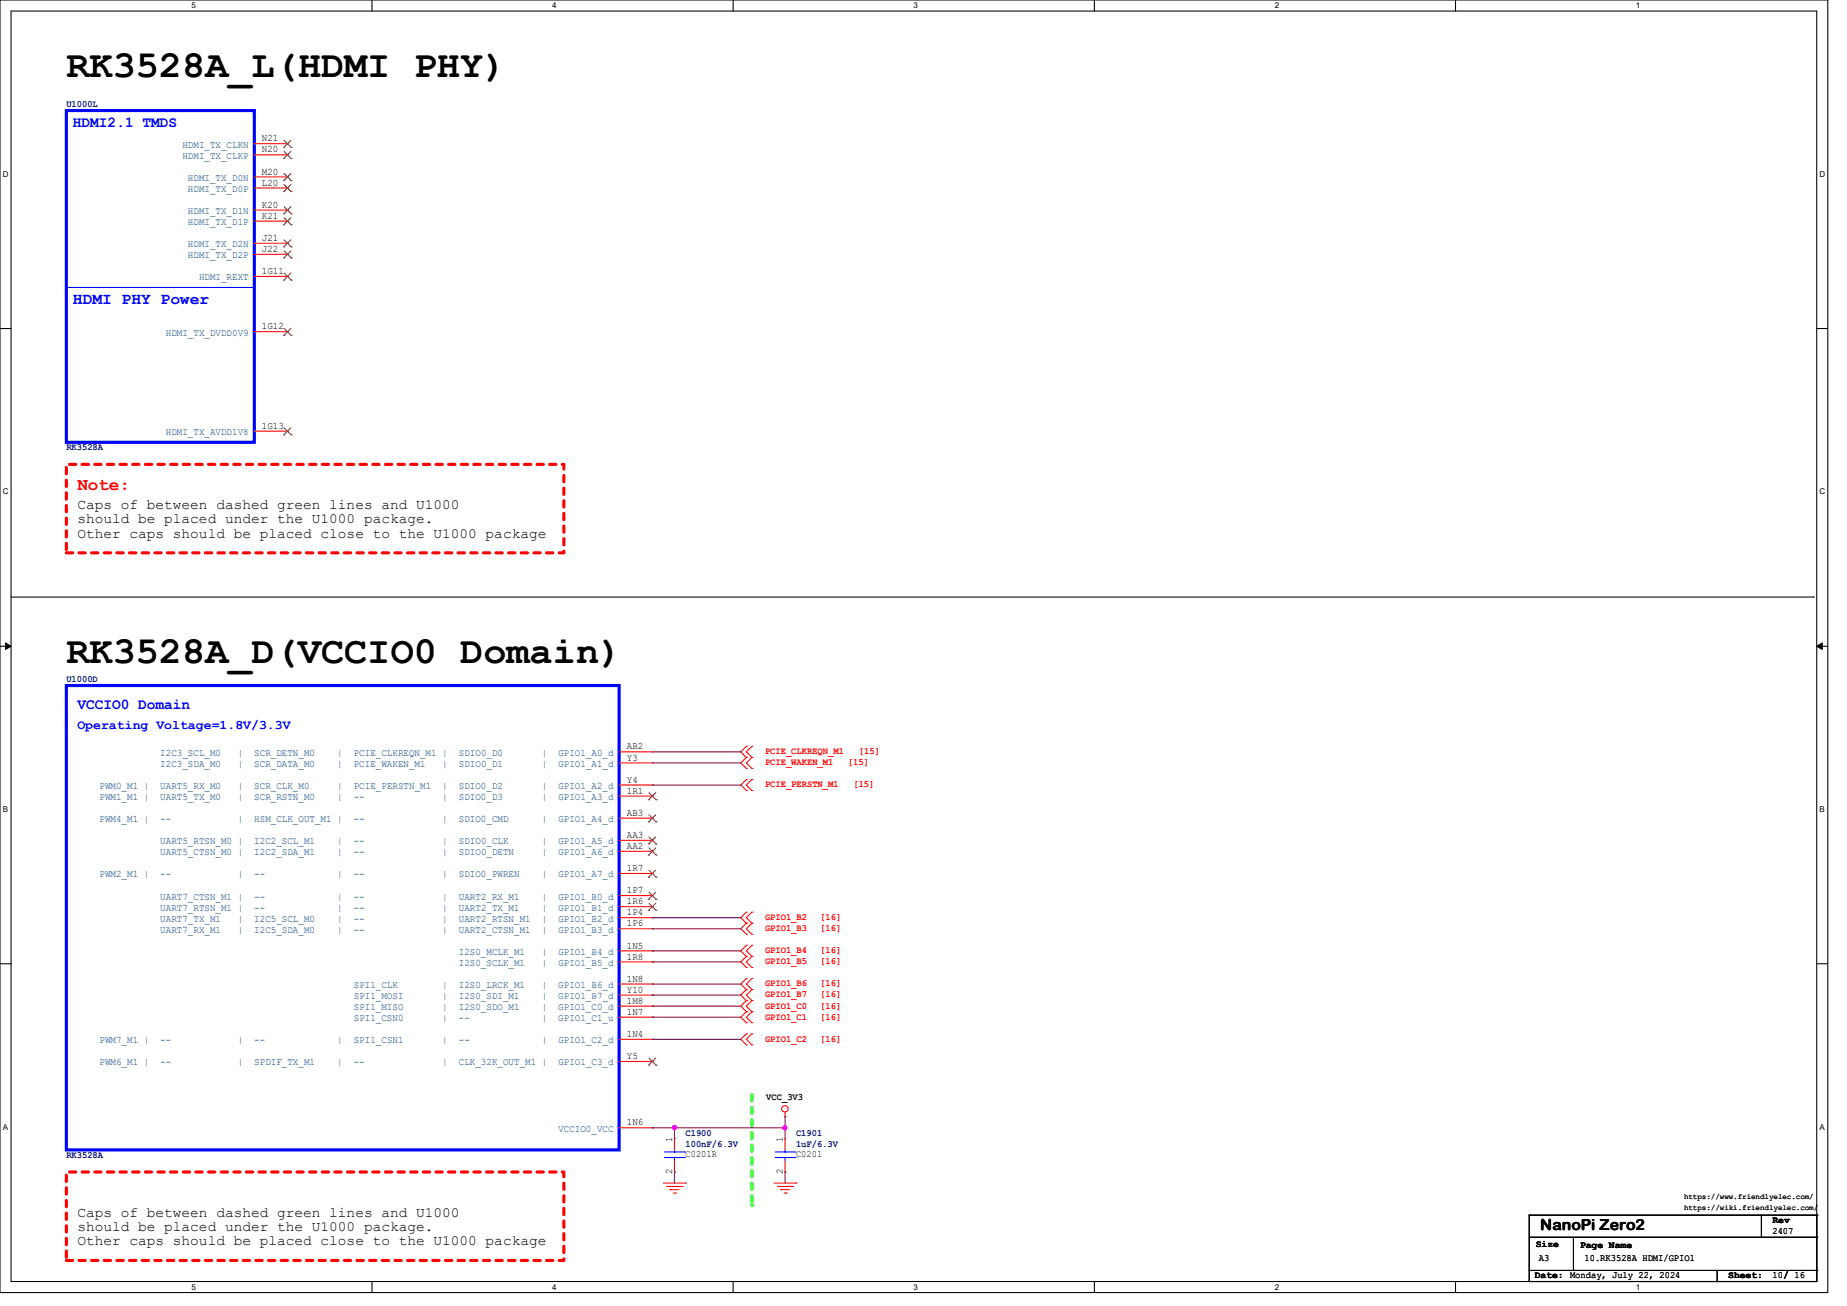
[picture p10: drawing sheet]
<svg xmlns="http://www.w3.org/2000/svg" width="297mm" height="210mm" viewBox="0 0 297 210" stroke-linecap="round" stroke-linejoin="round" font-family="sans-serif">
<path d="M0 0h293.9v207.9h-293.9zM1.8 1.8h290.3v204.3h-290.3z" fill="none" stroke="#000" stroke-width=".17"/>
<g fill="#fff">
<path d="M30.8 .2h.7v1.4h-.7z"/>
<path d="M30.8 206.2h.7v1.4h-.7z"/>
</g>
<path d="M59.8 0v1.8M59.8 206.1v1.8" fill="none" stroke="#000" stroke-width=".17"/>
<g fill="#fff">
<path d="M88.8 .2h.7v1.4h-.7z"/>
<path d="M88.8 206.2h.7v1.4h-.7z"/>
</g>
<path d="M117.9 0v1.8M117.9 206.1v1.8" fill="none" stroke="#000" stroke-width=".17"/>
<g fill="#fff">
<path d="M146.9 .2h.7v1.4h-.7z"/>
<path d="M146.9 206.2h.7v1.4h-.7z"/>
</g>
<path d="M176 0v1.8M176 206.1v1.8" fill="none" stroke="#000" stroke-width=".17"/>
<g fill="#fff">
<path d="M205 .2h.7v1.4h-.7z"/>
<path d="M205 206.2h.7v1.4h-.7z"/>
</g>
<path d="M234.1 0v1.8M234.1 206.1v1.8" fill="none" stroke="#000" stroke-width=".17"/>
<g fill="#fff">
<path d="M263.1 .2h.6v1.4h-.6z"/>
<path d="M263.1 206.2h.6v1.4h-.6z"/>
<path d="M.5 27.3h.9v1.4h-.9z"/>
<path d="M292.6 27.3h.9v1.4h-.9z"/>
<path d="M.5 78.4h.9v1.4h-.9z"/>
<path d="M292.6 78.4h.9v1.4h-.9z"/>
</g>
<path d="M0 52.8h1.8M292.1 52.8h1.8" fill="none" stroke="#000" stroke-width=".17"/>
<g fill="#fff">
<path d="M.5 129.5h.8v1.4h-.8z"/>
<path d="M292.6 129.5h.8v1.4h-.8z"/>
</g>
<path d="M0 103.9h1.8M292.1 103.9h1.8" fill="none" stroke="#000" stroke-width=".17"/>
<path d="M.9 103.4l.9 .5-.9 .5zM292.1 103.9l.9-.5v1z" fill="#000" stroke="#000" stroke-width=".16"/>
<g fill="#fff">
<path d="M.5 180.5h.8v1.4h-.8z"/>
<path d="M292.6 180.5h.8v1.4h-.8z"/>
</g>
<path d="M0 155h1.8M292.1 155h1.8" fill="none" stroke="#000" stroke-width=".17"/>
<path d="M10.7 188.5h80v14.2h-80z" fill="none" stroke="#f00" stroke-width=".51" stroke-dasharray="1 1"/>
<path d="M120.9 176v17.8" fill="none" stroke="#01ff00" stroke-width=".51" stroke-dasharray="1 1"/>
<circle cx="120.9" cy="193.8" r=".25" fill="#01ff00" stroke-dasharray="1 1"/>
<path d="M10.7 74.7h80v14.2h-80z" fill="none" stroke="#f00" stroke-width=".51" stroke-dasharray="1 1"/>
<g fill="none" stroke="#000" stroke-width=".17">
<path d="M1.8 96h289.8M291.6 96h.1M245.9 195.4h.1M245.9 199h46.2M245.9 195.4v10.7M245.9 195.4h46.2M253 199v5.3M283.3 199h.1M283.3 195.4v3.6M292.1 199h.1M292.1 195.4h.1M292.1 195.4v10.7h-46.2"/>
<path d="M245.9 206.1h.1M245.9 204.3h46.2M253 204.3h.1M256.6 204.3h.1M276.1 206.1h.1M276.1 204.3v1.8M292.1 204.3h.1"/>
</g>
<g fill="none" stroke="#f00" stroke-width=".17">
<path d="M40.9 23.1h5.3M40.9 24.9h5.3M40.9 28.4h5.3M40.9 30.2h5.3M40.9 33.8h5.3M40.9 35.6h5.3M40.9 39.1h5.3M46.2 23.1h.1M46.2 24.9h.1M46.2 28.4h.1M46.2 30.2h.1M46.2 33.8h.1"/>
<path d="M46.2 35.6h.1M46.2 39.1h.1M40.9 40.9h5.3M40.9 44.4h5.3M40.9 53.3h5.3M46.2 40.9h.1M46.2 44.4h.1M46.2 53.3h.1M40.9 69.3h5.3M46.2 69.3h.1M99.6 120.9h5.3M99.6 122.7h5.3"/>
<path d="M99.6 126.2h5.3M99.6 128h5.3M99.6 131.6h5.3M99.6 135.1h5.3M99.6 136.9h5.3M104.9 120.9h.1M104.9 122.7h.1M104.9 126.2h.1M104.9 128h.1M104.9 131.6h.1M104.9 135.1h.1M104.9 136.9h.1"/>
<path d="M120 120h.1M120 121.8h.1M120 123.6h.1M120 125.3h.1M120 127.1h.1M120 120l-.9 .9 .9 .9M120 121.8l-.9 .9 .9 .9M120 125.3l-.9 .9 .9 .9M120.9 121.8h.1M120.9 120h.1M120.9 123.6h.1M120.9 127.1h.1"/>
<path d="M120.9 125.3h.1M120.9 120l-.9 .9 .9 .9M120.9 121.8l-.9 .9 .9 .9M120.9 125.3l-.9 .9 .9 .9M99.6 140.5h5.3M99.6 144h5.3M99.6 145.8h5.3M99.6 147.6h5.3M99.6 149.4h5.3M99.6 152.9h5.3M99.6 154.7h5.3M99.6 158.2h5.3"/>
<path d="M104.9 140.5h.1M104.9 144h.1M104.9 145.8h.1M104.9 147.6h.1M104.9 149.4h.1M104.9 152.9h.1M104.9 154.7h.1M104.9 158.2h.1M120 157.4h.1M120 159.1h.1M120 146.7h.1M120 148.5h.1"/>
<path d="M120 150.2h.1M120 152h.1M120 153.8h.1M120 155.6h.1M120 157.4l-.9 .8 .9 .9M120 159.1l-.9 .9 .9 .9M120 146.7l-.9 .9 .9 .9M120 148.5l-.9 .9 .9 .8M120 152l-.9 .9 .9 .9M120 153.8l-.9 .9 .9 .9M120.9 159.1h.1M120.9 157.4h.1"/>
<path d="M120.9 148.5h.1M120.9 146.7h.1M120.9 150.2h.1M120.9 153.8h.1M120.9 152h.1M120.9 155.6h.1M120.9 157.4l-.9 .8 .9 .9M120.9 159.1l-.9 .9 .9 .9M120.9 146.7l-.9 .9 .9 .9M120.9 148.5l-.9 .9 .9 .8M120.9 152l-.9 .9 .9 .9M120.9 153.8l-.9 .9 .9 .9"/>
<path d="M99.6 160h5.3M99.6 161.8h5.3M99.6 163.6h5.3M99.6 167.1h5.3M99.6 170.7h5.3M104.9 160h.1M104.9 161.8h.1M104.9 163.6h.1M104.9 167.1h.1M104.9 170.7h.1M120 160.9h.1M120 162.7h.1"/>
<path d="M120 164.5h.1M120 166.2h.1M120 168h.1M120 160.9l-.9 .9 .9 .9M120 162.7l-.9 .9 .9 .9M120 166.2l-.9 .9 .9 .9M120.9 160.9h.1M120.9 162.7h.1M120.9 164.5h.1M120.9 168h.1M120.9 166.2h.1M120.9 160.9l-.9 .9 .9 .9"/>
<path d="M120.9 162.7l-.9 .9 .9 .9M120.9 166.2l-.9 .9 .9 .9M126.2 179.6h.1M126.2 178.9v.7M99.6 181.4h5.3M104.9 181.4h.1M106.7 190.2h3.5M107.2 190.8h2.5M107.7 191.3h.1M107.7 191.3h1.5M108.3 191.9h.3M108.5 183.1h.1"/>
<path d="M108.5 188.5h.1M108.5 183.1v1.8M108.5 186.7v1.8M108.6 191.9h.1M109.7 190.8h.1M110.2 190.2h.1M124.5 190.2h3.5M125 190.8h2.5M125.5 191.3h.1M125.5 191.3h1.5M126.1 191.9h.3M126.2 183.1h.1"/>
<path d="M126.2 188.5h.1M126.2 183.1v1.8M126.2 186.7v1.8M126.4 191.9h.1M127.5 190.8h.1M128 190.2h.1"/>
<circle cx="126.2" cy="178.3" r=".52"/>
</g>
<path d="M10.7 17.8h30.2v53.3h-30.2zM10.7 110.2h88.9v74.7h-88.9z" fill="none" stroke="#00f" stroke-width=".51"/>
<g fill="none" stroke="#7f3f00" stroke-width=".16">
<path d="M45.6 23.7h.1M45.6 25.5h.1M45.6 29h.1M45.6 30.8h.1M45.6 34.4h.1M45.6 36.2h.1M45.6 39.7h.1M45.7 22.6l1.1 1.1M45.7 24.3l1.1 1.2M45.7 27.9l1.1 1.1M45.7 29.7l1.1 1.1M45.7 33.2l1.1 1.2"/>
<path d="M45.7 35l1.1 1.2M45.7 38.6l1.1 1.1M46.8 22.6l-1.2 1.1M46.8 24.3l-1.2 1.2M46.8 27.9l-1.2 1.1M46.8 29.7l-1.2 1.1M46.8 33.2l-1.2 1.2M46.8 35l-1.2 1.2M46.8 38.6l-1.2 1.1M46.8 23.7h.1M46.8 25.5h.1M46.8 29h.1"/>
<path d="M46.8 30.8h.1M46.8 34.4h.1M46.8 36.2h.1M46.8 39.7h.1M45.6 41.5h.1M45.6 45h.1M45.6 53.9h.1M45.7 40.3l1.1 1.2M45.7 43.9l1.1 1.1M45.7 52.8l1.1 1.1M46.8 40.3l-1.2 1.2M46.8 43.9l-1.2 1.1"/>
<path d="M46.8 52.8l-1.2 1.1M46.8 41.5h.1M46.8 45h.1M46.8 53.9h.1M45.6 69.9h.1M45.7 68.8l1.1 1.1M46.8 68.8l-1.2 1.1M46.8 69.9h.1M104.3 128.6h.1M104.3 132.2h.1M104.3 135.7h.1M104.3 137.5h.1"/>
<path d="M104.4 127.5l1.1 1.1M104.4 131l1.1 1.2M104.4 134.6l1.1 1.1M104.4 136.4l1.1 1.1M104.4 139.9l1.1 1.2M105.5 127.5l-1.2 1.1M105.5 131l-1.2 1.2M105.5 134.6l-1.2 1.1M105.5 136.4l-1.2 1.1M105.5 139.9l-1.2 1.2M105.5 128.6h.1M105.5 132.2h.1"/>
<path d="M105.5 135.7h.1M105.5 137.5h.1M104.3 141.1h.1M104.3 144.6h.1M104.3 146.4h.1M104.4 143.5l1.1 1.1M104.4 145.2l1.1 1.2M105.5 143.5l-1.2 1.1M105.5 145.2l-1.2 1.2M105.5 141.1h.1M105.5 144.6h.1M105.5 146.4h.1"/>
<path d="M104.3 171.3h.1M104.4 170.1l1.1 1.2M105.5 170.1l-1.2 1.2M105.5 171.3h.1"/>
</g>
<g fill="none" stroke="#00f" stroke-width=".17">
<path d="M10.7 46.2h.1M10.7 46.2h30.2M106.8 186.1h3.3M106.8 185.3h3.3M108.5 185.3h.1M108.5 186.1h.1M108.5 184.9v.4M108.5 186.1v.6M110.1 186.1h.1M110.1 185.3h.1M124.6 186.1h3.2M124.6 185.3h3.2"/>
<path d="M126.2 185.3h.1M126.2 186.1h.1M126.2 184.9v.4M126.2 186.1v.6M127.8 186.1h.1M127.8 185.3h.1"/>
</g>
<g fill="none" stroke="#7f003f" stroke-width=".17">
<path d="M104.9 126.2h.1M104.9 120.9h14.2M104.9 122.7h14.2M104.9 126.2h14.2M119.1 120.9h.1M119.1 122.7h.1M104.9 158.2h.1M104.9 147.6h.1M104.9 149.4h.1M104.9 152.9h.1M104.9 154.7h.1M104.9 158.2h14.2"/>
<path d="M104.9 147.6h14.2M104.9 149.4h14.2M104.9 152.9h14.2M104.9 154.7h14.2M104.9 160h.1M104.9 161.8h.1M104.9 163.6h.1M104.9 167.1h.1M104.9 160h14.2M104.9 161.8h14.2M104.9 163.6h14.2M104.9 167.1h14.2"/>
<path d="M126.2 179.6h.1M126.2 179.6v3.5M104.9 181.4h.1M104.9 181.4h21.3M108.5 181.4h.1M108.5 188.5h.1M108.5 181.4v1.7M108.5 188.5v1.7M126.2 181.4h.1M126.2 188.5h.1M126.2 188.5v1.7"/>
</g>
<g fill="#f0f" stroke="#f0f" stroke-width=".17">
<circle cx="126.2" cy="181.3" r=".32"/>
<circle cx="108.4" cy="181.3" r=".32"/>
</g>
<g font-size="6.2">
<text x="10.7" y="12.3">RK3528A_L(HDMI PHY)</text>
<text x="10.7" y="106.6">RK3528A_D(VCCIO0 Domain)</text>
</g>
<text font-size="2.8" fill="#f00" x="12.4" y="78.8">Note:</text>
<text font-size="2.6" fill="#00f" x="11.7" y="48.9">HDMI PHY Power</text>
<g font-size="2.5" fill="#00f">
<text x="11.7" y="20.5">HDMI2.1 TMDS</text>
<text x="12.4" y="114">VCCIO0 Domain</text>
</g>
<text font-size="2.5" x="247.7" y="197.7">NanoPi Zero2</text>
<g font-size="2.3">
<text x="12.4" y="81.9">Caps of between dashed green lines and U1000</text>
<text x="12.4" y="84.2">should be placed under the U1000 package.</text>
<text x="12.4" y="86.4">Other caps should be placed close to the U1000 package</text>
<text x="12.4" y="195.7">Caps of between dashed green lines and U1000</text>
<text x="12.4" y="197.9">should be placed under the U1000 package.</text>
<text x="12.4" y="200.2">Other caps should be placed close to the U1000 package</text>
</g>
<text font-size="2.1" fill="#00f" x="12.4" y="117.3">Operating Voltage=1.8V/3.3V</text>
<g font-size="1.6" fill="#00007f">
<text x="10.7" y="17.3">U1000L</text>
<text x="10.7" y="72.4">RK3528A</text>
<text x="10.7" y="109.7">U1000D</text>
<text x="110.2" y="182.6">C1900</text>
<text x="110.2" y="184.4">100nF/6.3V</text>
<text x="128" y="182.6">C1901</text>
<text x="128" y="184.4">1uF/6.3V</text>
<text x="10.7" y="186.2">RK3528A</text>
</g>
<g font-size="1.6" fill="#003f7f">
<text x="29.3" y="23.7">HDMI_TX_CLKN</text>
<text x="29.3" y="25.5">HDMI_TX_CLKP</text>
<text x="30.2" y="29.1">HDMI_TX_D0N</text>
<text x="30.2" y="30.9">HDMI_TX_D0P</text>
<text x="30.2" y="34.4">HDMI_TX_D1N</text>
<text x="30.2" y="36.2">HDMI_TX_D1P</text>
<text x="30.2" y="39.8">HDMI_TX_D2N</text>
<text x="30.2" y="41.5">HDMI_TX_D2P</text>
<text x="32" y="45.1">HDMI_REXT</text>
<text x="26.7" y="54">HDMI_TX_DVDD0V9</text>
<text x="26.7" y="70">HDMI_TX_AVDD1V8</text>
<text x="25.8" y="121.5">I2C3_SCL_M0</text>
<text x="25.8" y="123.3">I2C3_SDA_M0</text>
<text x="38.2" y="121.5">|</text>
<text x="38.2" y="123.3">|</text>
<text x="40.9" y="121.5">SCR_DETN_M0</text>
<text x="40.9" y="123.3">SCR_DATA_M0</text>
<text x="54.2" y="121.5">|</text>
<text x="54.2" y="123.3">|</text>
<text x="56.9" y="121.5">PCIE_CLKREQN_M1 |</text>
<text x="56.9" y="123.3">PCIE_WAKEN_M1</text>
<text x="71.1" y="123.3">|</text>
<text x="73.8" y="121.5">SDIO0_D0</text>
<text x="73.8" y="123.3">SDIO0_D1</text>
<text x="87.1" y="121.5">|</text>
<text x="87.1" y="123.3">|</text>
<text x="89.8" y="121.5">GPIO1_A0_d</text>
<text x="89.8" y="123.3">GPIO1_A1_d</text>
<text x="16" y="126.9">PWM0_M1 |</text>
<text x="16" y="128.7">PWM1_M1 |</text>
<text x="25.8" y="126.9">UART5_RX_M0</text>
<text x="25.8" y="128.7">UART5_TX_M0</text>
<text x="38.2" y="126.9">|</text>
<text x="38.2" y="128.7">|</text>
<text x="40.9" y="126.9">SCR_CLK_M0</text>
<text x="40.9" y="128.7">SCR_RSTN_M0</text>
<text x="54.2" y="126.9">|</text>
<text x="54.2" y="128.7">|</text>
<text x="56.9" y="126.9">PCIE_PERSTN_M1</text>
<text x="56.9" y="128.7">--</text>
<text x="71.1" y="126.9">|</text>
<text x="71.1" y="128.7">|</text>
<text x="73.8" y="126.9">SDIO0_D2</text>
<text x="73.8" y="128.7">SDIO0_D3</text>
<text x="87.1" y="126.9">|</text>
<text x="87.1" y="128.7">|</text>
<text x="89.8" y="126.9">GPIO1_A2_d</text>
<text x="89.8" y="128.7">GPIO1_A3_d</text>
<text x="16" y="132.2">PWM4_M1 |</text>
<text x="25.8" y="132.2">--</text>
<text x="25.8" y="135.8">UART5_RTSN_M0 |</text>
<text x="25.8" y="137.5">UART5_CTSN_M0 |</text>
<text x="38.2" y="132.2">|</text>
<text x="40.9" y="132.2">HSM_CLK_OUT_M1 |</text>
<text x="40.9" y="135.8">I2C2_SCL_M1</text>
<text x="40.9" y="137.5">I2C2_SDA_M1</text>
<text x="54.2" y="135.8">|</text>
<text x="54.2" y="137.5">|</text>
<text x="56.9" y="132.2">--</text>
<text x="56.9" y="135.8">--</text>
<text x="56.9" y="137.5">--</text>
<text x="71.1" y="135.8">|</text>
<text x="71.1" y="137.5">|</text>
<text x="71.1" y="132.2">|</text>
<text x="73.8" y="132.2">SDIO0_CMD</text>
<text x="73.8" y="135.8">SDIO0_CLK</text>
<text x="73.8" y="137.5">SDIO0_DETN</text>
<text x="87.1" y="132.2">|</text>
<text x="87.1" y="135.8">|</text>
<text x="87.1" y="137.5">|</text>
<text x="89.8" y="132.2">GPIO1_A4_d</text>
<text x="89.8" y="135.8">GPIO1_A5_d</text>
<text x="89.8" y="137.5">GPIO1_A6_d</text>
<text x="16" y="141.1">PWM2_M1 |</text>
<text x="25.8" y="141.1">--</text>
<text x="38.2" y="141.1">|</text>
<text x="40.9" y="141.1">--</text>
<text x="54.2" y="141.1">|</text>
<text x="56.9" y="141.1">--</text>
<text x="71.1" y="141.1">|</text>
<text x="73.8" y="141.1">SDIO0_PWREN</text>
<text x="87.1" y="141.1">|</text>
<text x="89.8" y="141.1">GPIO1_A7_d</text>
<text x="25.8" y="144.7">UART7_CTSN_M1 |</text>
<text x="25.8" y="146.4">UART7_RTSN_M1 |</text>
<text x="25.8" y="148.2">UART7_TX_M1</text>
<text x="25.8" y="150">UART7_RX_M1</text>
<text x="38.2" y="148.2">|</text>
<text x="38.2" y="150">|</text>
<text x="40.9" y="144.7">--</text>
<text x="40.9" y="146.4">--</text>
<text x="40.9" y="148.2">I2C5_SCL_M0</text>
<text x="40.9" y="150">I2C5_SDA_M0</text>
<text x="54.2" y="144.7">|</text>
<text x="54.2" y="146.4">|</text>
<text x="54.2" y="148.2">|</text>
<text x="54.2" y="150">|</text>
<text x="56.9" y="144.7">--</text>
<text x="56.9" y="146.4">--</text>
<text x="56.9" y="148.2">--</text>
<text x="56.9" y="150">--</text>
<text x="71.1" y="144.7">|</text>
<text x="71.1" y="146.4">|</text>
<text x="71.1" y="148.2">|</text>
<text x="71.1" y="150">|</text>
<text x="73.8" y="144.7">UART2_RX_M1</text>
<text x="73.8" y="146.4">UART2_TX_M1</text>
<text x="73.8" y="148.2">UART2_RTSN_M1</text>
<text x="73.8" y="150">UART2_CTSN_M1</text>
<text x="87.1" y="144.7">|</text>
<text x="87.1" y="146.4">|</text>
<text x="87.1" y="148.2">|</text>
<text x="87.1" y="150">|</text>
<text x="89.8" y="144.7">GPIO1_B0_d</text>
<text x="89.8" y="146.4">GPIO1_B1_d</text>
<text x="89.8" y="148.2">GPIO1_B2_d</text>
<text x="89.8" y="150">GPIO1_B3_d</text>
<text x="73.8" y="153.5">I2S0_MCLK_M1</text>
<text x="73.8" y="155.3">I2S0_SCLK_M1</text>
<text x="87.1" y="153.5">|</text>
<text x="87.1" y="155.3">|</text>
<text x="89.8" y="153.5">GPIO1_B4_d</text>
<text x="89.8" y="155.3">GPIO1_B5_d</text>
<text x="56.9" y="158.9">SPI1_CLK</text>
<text x="56.9" y="160.7">SPI1_MOSI</text>
<text x="71.1" y="158.9">|</text>
<text x="71.1" y="160.7">|</text>
<text x="73.8" y="158.9">I2S0_LRCK_M1</text>
<text x="73.8" y="160.7">I2S0_SDI_M1</text>
<text x="87.1" y="158.9">|</text>
<text x="87.1" y="160.7">|</text>
<text x="89.8" y="158.9">GPIO1_B6_d</text>
<text x="89.8" y="160.7">GPIO1_B7_d</text>
<text x="16" y="167.8">PWM7_M1 |</text>
<text x="25.8" y="167.8">--</text>
<text x="38.2" y="167.8">|</text>
<text x="40.9" y="167.8">--</text>
<text x="54.2" y="167.8">|</text>
<text x="56.9" y="167.8">SPI1_CSN1</text>
<text x="56.9" y="162.4">SPI1_MISO</text>
<text x="56.9" y="164.2">SPI1_CSN0</text>
<text x="71.1" y="162.4">|</text>
<text x="71.1" y="164.2">|</text>
<text x="71.1" y="167.8">|</text>
<text x="73.8" y="162.4">I2S0_SDO_M1</text>
<text x="73.8" y="164.2">--</text>
<text x="73.8" y="167.8">--</text>
<text x="87.1" y="162.4">|</text>
<text x="87.1" y="164.2">|</text>
<text x="87.1" y="167.8">|</text>
<text x="89.8" y="162.4">GPIO1_C0_d</text>
<text x="89.8" y="164.2">GPIO1_C1_u</text>
<text x="89.8" y="167.8">GPIO1_C2_d</text>
<text x="16" y="171.3">PWM6_M1 |</text>
<text x="25.8" y="171.3">--</text>
<text x="38.2" y="171.3">|</text>
<text x="40.9" y="171.3">SPDIF_TX_M1</text>
<text x="54.2" y="171.3">|</text>
<text x="56.9" y="171.3">--</text>
<text x="71.1" y="171.3">|</text>
<text x="73.8" y="171.3">CLK_32K_OUT_M1 |</text>
<text x="89.8" y="171.3">GPIO1_C3_d</text>
<text x="89.8" y="182">VCCIO0_VCC</text>
</g>
<g font-size="1.6">
<text x="42.1" y="22.7">N21</text>
<text x="42.1" y="24.5">N20</text>
<text x="42.1" y="28.1">M20</text>
<text x="42.1" y="29.8">L20</text>
<text x="42.1" y="33.4">K20</text>
<text x="42.1" y="35.2">K21</text>
<text x="42.1" y="38.7">J21</text>
<text x="42.1" y="40.5">J22</text>
<text x="42.1" y="44.1">1G11</text>
<text x="42.1" y="53">1G12</text>
<text x="42.1" y="69">1G13</text>
<text x="100.8" y="120.5">AB2</text>
<text x="100.8" y="122.3">Y3</text>
<text x="100.8" y="125.9">Y4</text>
<text x="100.8" y="127.6">1R1</text>
<text x="100.8" y="131.2">AB3</text>
<text x="100.8" y="134.7">AA3</text>
<text x="100.8" y="136.5">AA2</text>
<text x="100.8" y="140.1">1R7</text>
<text x="100.8" y="143.6">1P7</text>
<text x="100.8" y="145.4">1R6</text>
<text x="100.8" y="147.2">1P4</text>
<text x="100.8" y="149">1P6</text>
<text x="100.8" y="152.5">1N5</text>
<text x="100.8" y="154.3">1R8</text>
<text x="100.8" y="157.9">1N8</text>
<text x="100.8" y="159.6">Y10</text>
<text x="100.8" y="161.4">1M8</text>
<text x="100.8" y="163.2">1N7</text>
<text x="100.8" y="166.8">1N4</text>
<text x="100.8" y="170.3">Y5</text>
<text x="123.2" y="176.9">VCC_3V3</text>
<text x="100.8" y="181">1N6</text>
<text x="108.1" y="183.7" transform="rotate(-90 108.1 183.7)">1</text>
<text x="125.9" y="183.7" transform="rotate(-90 125.9 183.7)">1</text>
<text x="108.1" y="188.8" transform="rotate(-90 108.1 188.8)">2</text>
<text x="110.2" y="186.1">C0201R</text>
<text x="125.9" y="188.8" transform="rotate(-90 125.9 188.8)">2</text>
<text x="128" y="186.1">C0201</text>
<text x="285" y="196.7">Rev</text>
<text x="247" y="200.6">Size</text>
<text x="247.5" y="202.9">A3</text>
<text x="254.1" y="200.7">Page Name</text>
<text x="254.8" y="202.9">10.RK3528A HDMI/GPIO1</text>
<text x="285" y="198.4">2407</text>
<text x="246.8" y="205.6">Date: Monday, July 22, 2024</text>
<text x="277.9" y="205.6">Sheet:</text>
<text x="285" y="205.5">10/ 16</text>
</g>
<g font-size="1.6" fill="#f00">
<text x="123" y="121.3">PCIE_CLKREQN_M1</text>
<text x="123" y="123.1">PCIE_WAKEN_M1</text>
<text x="136.4" y="123.1">[15]</text>
<text x="138.1" y="121.3">[15]</text>
<text x="123" y="126.6">PCIE_PERSTN_M1</text>
<text x="137.2" y="126.6">[15]</text>
<text x="123" y="148">GPIO1_B2</text>
<text x="123" y="149.7">GPIO1_B3</text>
<text x="131.9" y="148">[16]</text>
<text x="131.9" y="149.7">[16]</text>
<text x="123" y="153.3">GPIO1_B4</text>
<text x="123" y="155.1">GPIO1_B5</text>
<text x="131.9" y="153.3">[16]</text>
<text x="131.9" y="155.1">[16]</text>
<text x="123" y="158.6">GPIO1_B6</text>
<text x="123" y="160.4">GPIO1_B7</text>
<text x="131.9" y="158.6">[16]</text>
<text x="131.9" y="160.4">[16]</text>
<text x="123" y="162.2">GPIO1_C0</text>
<text x="123" y="164">GPIO1_C1</text>
<text x="123" y="167.5">GPIO1_C2</text>
<text x="131.9" y="162.2">[16]</text>
<text x="131.9" y="164">[16]</text>
<text x="131.9" y="167.5">[16]</text>
</g>
<g font-size="1.3">
<text x="30.8" y="1.3">5</text>
<text x="88.8" y="1.3">4</text>
<text x="146.9" y="1.3">3</text>
<text x="205" y="1.3">2</text>
<text x="263.1" y="1.3">1</text>
<text x=".5" y="28.4">D</text>
<text x="292.6" y="28.4">D</text>
<text x=".5" y="79.5">C</text>
<text x="292.6" y="79.5">C</text>
<text x=".5" y="130.6">B</text>
<text x="292.6" y="130.6">B</text>
<text x=".5" y="181.7">A</text>
<text x="292.6" y="181.7">A</text>
<text x="30.8" y="207.4">5</text>
<text x="88.8" y="207.4">4</text>
<text x="146.9" y="207.4">3</text>
<text x="205" y="207.4">2</text>
<text x="263.1" y="207.4">1</text>
</g>
<g font-size="1.2">
<text x="270.8" y="194.6">https://wiki.friendlyelec.com/</text>
<text x="270.8" y="192.9">https://www.friendlyelec.com/</text>
</g>
</svg>
